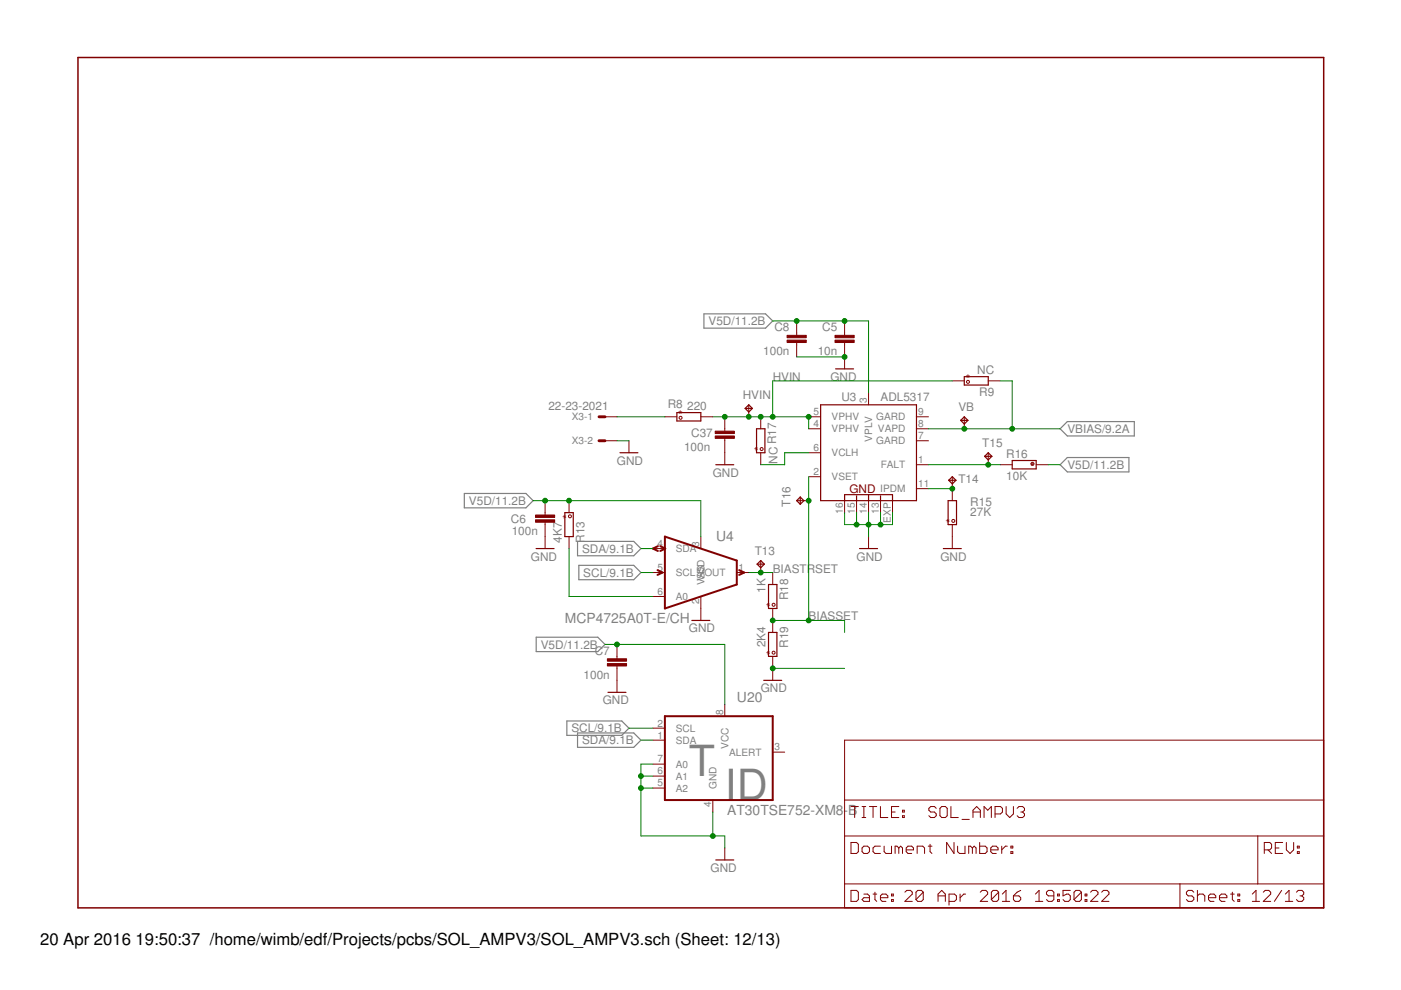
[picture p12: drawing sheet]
<svg xmlns="http://www.w3.org/2000/svg" width="297mm" height="210mm" viewBox="0 0 297 210" stroke-linecap="round" stroke-linejoin="round" font-family="sans-serif">
<path d="M149.2 66.5h13.1l1.5 1.6-1.5 1.5h-13.1zM224.8 98.5l1.5-1.5h13.1v3.1h-13.1zM224.8 90.9l1.5-1.5h14.2v3h-14.2zM98.4 104.6h13.1l1.5 1.6-1.5 1.5h-13.1zM122.4 114.8h12l1.5 1.5-1.5 1.5h-12zM122.7 119.9h11.7l1.5 1.5-1.5 1.5h-11.7zM113.7 135.1h13l1.6 1.5-1.6 1.6h-13zM120.2 152.9h11.6l1.5 1.5-1.5 1.5h-11.6zM122.4 155.4h12l1.5 1.5-1.5 1.6h-12z" fill="none" stroke="#808080" stroke-width=".25"/>
<g fill="none" stroke="#800000" stroke-width=".25">
<path d="M177.2 78.2h3.8M204.4 79.9h5.1v1.7h-5.1zM131.4 96h3.9M143.5 87.5h5.1v1.8h-5.1zM151.8 98.5h3.8M158 86.6l.7-.8 .8 .8M158 86.6l.7 .8 .8-.8M158 86.6h1.5M160.4 90.9h1.8v5.1h-1.8zM174 85.8h20.3v20.4h-20.3zM203.7 89.1l.7-.7 .8 .7M203.7 89.1l.7 .8 .8-.8"/>
<path d="M203.7 89.1h1.5M208.8 96.8l.7-.8 .8 .8M208.8 96.8l.7 .7 .8-.7M208.8 96.8h1.5M214.6 97.6h5.1v1.8h-5.1zM113.7 116.3h3.8M119.8 108.7h1.7v5.1h-1.7zM160.5 119.6l.8-.7 .8 .7M160.5 119.6l.8 .8 .8-.8M160.5 119.6h1.6M169.7 105.4l-.8 .8 .8 .7M169.7 105.4l.7 .8-.7 .7"/>
<path d="M169.7 105.4v1.5M179.1 106.2v-1.3h10.1v1.3M181.6 105.1v1.1M182.2 116.3h3.9M184.1 104.9v1.3M186.7 105.1v1.1M200 116.3h3.8M201 106.2h1.8v5h-1.8zM201.1 101.8l.8-.7 .8 .7M201.1 101.8l.8 .8 .8-.8M201.1 101.8h1.6M146.7 131.6h3.8"/>
<path d="M162.9 123.9h1.8v5.1h-1.8zM162.9 134.1h1.8v5.1h-1.8zM128.9 146.8h3.8M161.9 144.3h3.8M151.8 182.3h3.8"/>
</g>
<g fill="none" stroke="#800000" stroke-width=".21">
<path d="M168.9 68.1v3M168.9 72.6v3.1M179.1 68.1v3M179.1 72.6v5.6M128.3 93.5h2.5M128.3 88.4h2.5M133.3 93.5v2.5M141 88.4h2.5M148.6 88.4h2.5M153.7 88.4v3M153.7 92.9v5.6M158.7 85.8v2.6"/>
<path d="M161.3 88.4v2.5M161.3 96v2.5M171.4 88.4h2.6M171.4 90.9h2.6M171.4 96h2.6M184.1 83.3v2.5M194.3 98.5h2.5M194.3 93.5h2.5M194.3 88.4h2.5M194.3 90.9h2.5M201.9 80.8h2.5M204.4 88.4v2.5"/>
<path d="M209.5 80.8h2.6M209.5 96v2.5M212.1 98.5h2.5M219.7 98.5h2.5M115.6 106.2v3M115.6 110.7v5.6M120.6 106.2v2.5M120.6 113.8v2.5M138.4 116.3h2.6M148.6 113.8v2.5M161.3 118.9v2.5M168.9 106.2h2.5"/>
<path d="M171.4 101.1h2.6M179.1 106.2v2.5M181.6 106.2v2.5M184.1 106.2v2.5M184.1 113.8v2.5M186.7 106.2v2.5M189.2 106.2v2.5M194.3 103.6h2.5M201.9 101.1v5.1M201.9 111.2v5.1M130.8 136.6v3.1M138.4 126.5h2.6"/>
<path d="M138.4 121.4h2.6M148.6 126.5v5.1M156.2 121.4h2.5M163.8 121.4v2.5M163.8 129v5.1M163.8 139.2v5.1M130.8 141.2v5.6M138.4 156.9h2.6M138.4 154.4h2.6M153.7 149.3v2.5M163.8 159.5h2.6M179.1 156.9h101.5v35.6h-101.5z"/>
<path d="M138.4 162h2.6M138.4 164.5h2.6M138.4 167.1h2.6M151.1 169.6v2.6M153.7 179.8v2.5M179.1 177.2h101.5M179.1 169.6h101.5M180.4 178.6h1.2l.4 .4v1.6l-.4 .4h-1.2zM180.4 171h1.6M181.2 171v2.3M182.8 179.8l.4-.4h.7l.4 .4v.8l-.4 .4h-.7l-.4-.4zM182.8 171h.8"/>
<path d="M182.8 173.3h.8M183.2 171v2.3M184.3 171h1.6M185.1 171v2.3M186.7 171v2.3h1.5M186.7 179.4h-1.2l-.4 .4v.8l.4 .4h1.2M187.5 179.4v1.2l.3 .4h1.2v-1.6M189 172.2h.8M190.6 171h-1.6v2.3h1.6M190.6 179.8l-.4-.4h-.4v1.6M190.6 179.8l.4-.4 .3 .4v1.2M190.6 179.8v1.2"/>
<path d="M191.3 173h.4v.3h-.4zM191.3 171.8h.4v.4h-.4zM196.8 179.4h.8M197.2 179v1.6l.4 .4M198.5 171.4l-.4-.4h-.8l-.4 .4v.4l.4 .4h.8l.4 .4v.4l-.4 .3h-.8l-.4-.3M199.7 171h.7l.4 .4v1.6l-.4 .3h-.7l-.4-.3v-1.6zM201.6 171v2.3h1.6M202.3 178.6v2.4l-1.6-2.4v2.4M203 179.4v1.2l.4 .4h1.2v-1.6M204 173.7h1.5M206.2 179.8l-.4-.4h-.4v1.6M206.2 179.8v1.2"/>
<path d="M206.2 179.8l.3-.4 .4 .4v1.2M206.3 172.2h1.6M206.3 173.3v-1.5l.8-.8 .8 .8v1.5M207.7 178.6v2.4h1.2l.4-.4v-.8l-.4-.4h-1.2M208.6 173.3v-2.3l.8 .8 .8-.8v2.3M211 172.6h1.1l.4-.4v-.8l-.4-.4h-1.1v2.3M212.4 179.4v1.6M213.3 171v1.6l.8 .7 .8-.7v-1.6M213.6 179.4h-.4l-.8 .8M214.3 179.4h.4v.4h-.4zM215.6 171.4l.4-.4h.8l.4 .4v.4l-.4 .4M216.4 172.2h.4"/>
<path d="M216.8 172.2l.4 .4v.4l-.4 .3h-.8l-.4-.3M266.7 177.2v10.2M270.4 179.8h.8M271.9 178.6h-1.5v2.4h1.5M272.7 178.6v1.6l.8 .8 .8-.8v-1.6M275.1 179.4h.4v.4h-.4zM179.1 187.4h101.5M180.4 188.8h1.2l.4 .4v1.5l-.4 .4h-1.2zM183.2 189.6h.7l.4 .3v1.2h-1.1l-.4-.4 .4-.4h1.1M185.1 189.6h.8M185.5 189.2v1.5l.4 .4M186.7 190.3h1.5v-.4l-.4-.3h-.8l-.3 .3v.8l.3 .4h.8"/>
<path d="M189 190.7h.4v.4h-.4zM189 189.6h.4v.3h-.4zM191.9 189.2l.4-.4h.7l.4 .4v.4l-1.5 1.5h1.5M192.1 180.2h1.6v-.4l-.4-.4h-.8l-.4 .4v.8l.4 .4h.8M194.5 181v-1.6h1.1l.4 .4v1.2M195.7 189.2v1.5l-.3 .4h-.8l-.4-.4M195.7 189.2l-.3-.4h-.8l-.4 .4v1.5M195.7 189.2l-1.5 1.5M198.9 189.9h1.5M198.9 191.1v-1.5l.8-.8 .7 .8v1.5M201.2 191.1h1.2l.4-.4v-.8l-.4-.3h-1.2v2.3M203.6 189.6v1.5"/>
<path d="M204.7 189.6h-.4l-.7 .7M207.8 189.2l.4-.4h.8l.4 .4v.4l-1.6 1.5h1.6M210.1 180.2h1.5v-.4l-.4-.4h-.8l-.3 .4v.8l.3 .4h.8M211.7 189.2v1.5l-.4 .4h-.7l-.4-.4M211.7 189.2l-.4-.4h-.7l-.4 .4v1.5M211.7 189.2l-1.5 1.5M212.5 191.1h1.6M212.5 189.6l.8-.8v2.3M214.3 180.6h.4v.4h-.4zM214.9 189.9h1.1l.4 .4v.4l-.4 .4h-.8l-.3-.4zM216.4 188.8l-.8 .4-.7 .7M219.5 191.1h1.6"/>
<path d="M219.5 189.6l.8-.8v2.3M223.4 189.9h-1.1l-.4-.3v-.4l.4-.4h.7l.4 .4v1.5l-.4 .4h-.7l-.4-.4M224.2 190.7h.4v.4h-.4zM224.2 189.6h.4v.3h-.4zM226.9 188.8h-1.5v1.1l.8-.3h.3l.4 .3v.8l-.4 .4h-.7l-.4-.4M229.3 189.2v1.5l-.4 .4h-.8l-.4-.4M229.3 189.2l-.4-.4h-.8l-.4 .4v1.5M229.3 189.2l-1.6 1.5M230.1 190.7h.3v.4h-.3zM230.1 189.6h.3v.3h-.3zM231.2 189.2l.4-.4h.8l.4 .4v.4l-1.6 1.5h1.6M233.6 189.2l.4-.4h.7l.4 .4v.4l-1.5 1.5h1.5"/>
<path d="M250.2 187.4v5.1M253.1 189.2l-.4-.4h-.8l-.4 .4v.4l.4 .3h.8l.4 .4v.4l-.4 .4h-.8l-.4-.4M253.9 189.9l.4-.3h.8l.3 .3v1.2M253.9 188.8v2.3M256.2 190.3h1.6v-.4l-.4-.3h-.8l-.4 .3v.8l.4 .4h.8M258.6 190.3h1.5v-.4l-.4-.3h-.7l-.4 .3v.8l.4 .4h.7M260.9 189.6h.8M261.3 189.2v1.5l.4 .4M262.4 190.7h.4v.4h-.4zM262.4 189.6h.4v.3h-.4zM265.5 191.1h1.6M265.5 189.6l.8-.8v2.3"/>
<path d="M267.8 189.2l.4-.4h.8l.4 .4v.4l-1.6 1.5h1.6M268.1 180.2h1.1l.4-.4v-.8l-.4-.4h-1.1v2.4M268.8 180.2l.8 .8M271.7 188.8l-1.5 2.3M272.5 191.1h1.6M272.5 189.6l.8-.8v2.3M274.9 189.2l.4-.4h.7l.4 .4v.4l-.4 .3M275.1 180.6h.4v.4h-.4zM275.6 189.9h.4M276 189.9l.4 .4v.4l-.4 .4h-.7l-.4-.4"/>
<circle cx="144.3" cy="88.6" r=".32"/>
<circle cx="161.5" cy="95.2" r=".32"/>
<circle cx="205.2" cy="81" r=".32"/>
<circle cx="218.9" cy="98.3" r=".32"/>
<circle cx="120.8" cy="109.5" r=".32"/>
<circle cx="202.1" cy="110.4" r=".32"/>
<circle cx="164" cy="128.2" r=".32"/>
<circle cx="164" cy="138.4" r=".32"/>
</g>
<path d="M127 88.4h1.3M127 93.5h1.3" fill="none" stroke="#800000" stroke-width=".61"/>
<g fill="#800000" stroke="#800000" stroke-width=".21">
<path d="M151.6 92.4h4.1v.5h-4.1z"/>
<path d="M151.6 91.4h4.1v.5h-4.1z"/>
<path d="M177 72.1h4.1v.5h-4.1z"/>
<path d="M177 71.1h4.1v.5h-4.1z"/>
<path d="M113.5 110.2h4.1v.5h-4.1z"/>
<path d="M113.5 109.2h4.1v.5h-4.1z"/>
<path d="M128.8 140.7h4v.5h-4z"/>
<path d="M128.8 139.7h4v.5h-4z"/>
<path d="M166.9 72.1h4v.5h-4z"/>
<path d="M166.9 71.1h4v.5h-4z"/>
</g>
<path d="M139.5 115.8l-1.1 .5 1.1 .5M140 115.8l1.1 .5-1.1 .5M141 113.8l15.2 5.1v5l-15.2 5.1zM139.4 120.9l1.1 .5-1.1 .5M156.7 120.9l1.1 .5-1.1 .5M141 151.8h22.8v17.8h-22.8z" fill="none" stroke="#800000" stroke-width=".42"/>
<path d="M16.5 12.2h264.1v180.3h-264.1z" fill="none" stroke="#800000" stroke-width=".32"/>
<g fill="none" stroke="#008000" stroke-width=".21">
<path d="M163.8 68.1h20.3v15.2M168.9 75.7h10.2M130.8 93.5h2.5M130.8 88.4h10.2M151.1 88.4h20.3v2.5M171.4 96h-5v2.5h-5.1M196.8 98.5h15.3M196.8 90.9h28M201.9 80.8h-38.1v7.6M212.1 80.8h2.5v10.1M222.2 98.5h2.6M113 106.2h35.6v7.6"/>
<path d="M120.6 116.3v10.2h17.8M135.9 116.3h2.5M171.4 101.1v30.5M179.1 108.7v2.5h10.1v-2.5M181.6 108.7v2.5M184.1 108.7v5.1M186.7 108.7v2.5M196.8 103.6h5.1M128.3 136.6h25.4v12.7M135.9 121.4h2.5M158.7 121.4h5.1M163.8 131.6h15.3v2.5"/>
<path d="M133.3 154.4h5.1M135.9 156.9h2.5M163.8 141.7h15.3M135.9 164.5h2.5M135.9 167.1h2.5M138.4 162h-2.5v15.2h17.8v2.6M151.1 172.2v5"/>
</g>
<g fill="#008000" stroke="#008000" stroke-width=".21">
<circle cx="184.1" cy="111.2" r=".51"/>
<circle cx="186.7" cy="111.2" r=".51"/>
<circle cx="181.6" cy="111.2" r=".51"/>
<circle cx="179.1" cy="75.7" r=".51"/>
<circle cx="135.9" cy="167.1" r=".51"/>
<circle cx="135.9" cy="164.5" r=".51"/>
<circle cx="151.1" cy="177.2" r=".51"/>
<circle cx="163.8" cy="141.7" r=".51"/>
<circle cx="115.6" cy="106.2" r=".51"/>
<circle cx="120.6" cy="106.2" r=".51"/>
<circle cx="130.8" cy="136.6" r=".51"/>
<circle cx="179.1" cy="68.1" r=".51"/>
<circle cx="168.9" cy="68.1" r=".51"/>
<circle cx="171.4" cy="88.4" r=".51"/>
<circle cx="153.7" cy="88.4" r=".51"/>
<circle cx="158.7" cy="88.4" r=".51"/>
<circle cx="163.8" cy="88.4" r=".51"/>
<circle cx="161.3" cy="88.4" r=".51"/>
<circle cx="204.4" cy="90.9" r=".51"/>
<circle cx="214.6" cy="90.9" r=".51"/>
<circle cx="161.3" cy="121.4" r=".51"/>
<circle cx="201.9" cy="103.6" r=".51"/>
<circle cx="209.5" cy="98.5" r=".51"/>
<circle cx="163.8" cy="131.6" r=".51"/>
<circle cx="171.4" cy="106.2" r=".51"/>
<circle cx="171.4" cy="131.6" r=".51"/>
</g>
<g font-size="9.1" fill="#808080">
<text x="146" y="164.6">T</text>
<text x="153.7" y="169.6">ID</text>
</g>
<g font-size="3.5">
<text x="8.5" y="200.4">20 Apr 2016</text>
<text x="28.8" y="200.4">19:50:37 /home/wimb/edf/Projects/pcbs/SOL_AMPV3/SOL_AMPV3.sch (Sheet: 12/13)</text>
</g>
<g font-size="2.9" fill="#808080">
<text x="151.8" y="114.7">U4</text>
<text x="119.8" y="132.2">MCP4725A0T-E/CH</text>
<text x="156.3" y="148.8">U20</text>
<text x="154.2" y="172.8">AT30TSE752-XM8-</text>
<text x="179.8" y="172.8">B</text>
</g>
<g font-size="2.5" fill="#808080">
<text x="150.2" y="69">V5D/11.2B</text>
<text x="164.2" y="70.2">C8</text>
<text x="174.3" y="70.2">C5</text>
<text x="161.8" y="75.3">100n</text>
<text x="173.4" y="75.3">10n</text>
<text x="163.8" y="80.8">HVIN</text>
<text x="176.1" y="80.8">GND</text>
<text x="207.2" y="79.2">NC</text>
<text x="116.3" y="87">22-23-2021</text>
<text x="141.6" y="86.6">R8</text>
<text x="145.7" y="86.9">220</text>
<text x="157.5" y="84.6">HVIN</text>
<text x="178.4" y="85.1">U3</text>
<text x="186.7" y="85.1">ADL5317</text>
<text x="203.2" y="87.1">VB</text>
<text x="207.6" y="84">R9</text>
<text x="145" y="95.6">100n</text>
<text x="146.6" y="92.6">C37</text>
<text x="208.3" y="94.7">T15</text>
<text x="226.3" y="91.8">VBIAS/9.2A</text>
<text x="130.8" y="98.5">GND</text>
<text x="151.1" y="101.1">GND</text>
<text x="164.8" y="98.3" transform="rotate(-90 164.8 98.3)">NC R17</text>
<text x="213.3" y="101.8">10K</text>
<text x="213.3" y="97">R16</text>
<text x="226.3" y="99.4">V5D/11.2B</text>
<text x="99.4" y="107">V5D/11.2B</text>
<text x="167.6" y="107.4" transform="rotate(-90 167.6 107.4)">T16</text>
<text x="203.2" y="102.3">T14</text>
<text x="205.7" y="107.2">R15</text>
<text x="108.3" y="110.8">C6</text>
<text x="108.5" y="113.4">100n</text>
<text x="205.7" y="109.5">27K</text>
<text x="112.6" y="118.8">GND</text>
<text x="119.1" y="115" transform="rotate(-90 119.1 115)">4K7</text>
<text x="123.4" y="117.2">SDA/9.1B</text>
<text x="123.9" y="115" transform="rotate(-90 123.9 115)">R13</text>
<text x="160" y="117.6">T13</text>
<text x="181.6" y="118.8">GND</text>
<text x="199.4" y="118.8">GND</text>
<text x="123.7" y="122.3">SCL/9.1B</text>
<text x="162.3" y="125.7" transform="rotate(-90 162.3 125.7)">1K</text>
<text x="163.8" y="121.4">BIASTRSET</text>
<text x="167.1" y="127.2" transform="rotate(-90 167.1 127.2)">R18</text>
<text x="171.4" y="131.5">BIASSET</text>
<text x="114.7" y="137.5">V5D/11.2B</text>
<text x="146" y="134.1">GND</text>
<text x="162.3" y="137.3" transform="rotate(-90 162.3 137.3)">2K4</text>
<text x="167.1" y="137.4" transform="rotate(-90 167.1 137.4)">R19</text>
<text x="123.7" y="143.9">100n</text>
<text x="126.1" y="138.8">C7</text>
<text x="127.8" y="149.3">GND</text>
<text x="161.3" y="146.8">GND</text>
<text x="121.1" y="155.3">SCL/9.1B</text>
<text x="123.4" y="157.8">SDA/9.1B</text>
<text x="150.7" y="184.9">GND</text>
</g>
<g font-size="2.5" fill="#800000">
<text x="204.8" y="81.3">*</text>
<text x="143.8" y="88.9">*</text>
<text x="161.8" y="95.7" transform="rotate(-90 161.8 95.7)">*</text>
<text x="218.4" y="99.8">*</text>
<text x="180.1" y="104.6">GND</text>
<text x="121.2" y="110" transform="rotate(-90 121.2 110)">*</text>
<text x="202.4" y="110.9" transform="rotate(-90 202.4 110.9)">*</text>
<text x="164.3" y="128.7" transform="rotate(-90 164.3 128.7)">*</text>
<text x="164.3" y="138.9" transform="rotate(-90 164.3 138.9)">*</text>
</g>
<g font-size="2.1" fill="#808080">
<text x="121.2" y="89.1">X3-1</text>
<text x="172.4" y="88">5</text>
<text x="176.3" y="89.1">VPHV</text>
<text x="183.8" y="85.5" transform="rotate(-90 183.8 85.5)">3</text>
<text x="185.8" y="89.1">GARD</text>
<text x="194.7" y="88">9</text>
<text x="121.2" y="94.2">X3-2</text>
<text x="172.4" y="95.6">6</text>
<text x="172.4" y="90.6">4</text>
<text x="176.3" y="91.7">VPHV</text>
<text x="184.9" y="93.6" transform="rotate(-90 184.9 93.6)">VPLV</text>
<text x="185.8" y="94.2">GARD</text>
<text x="186.1" y="91.7">VAPD</text>
<text x="194.7" y="93.1">7</text>
<text x="194.7" y="90.6">8</text>
<text x="172.4" y="100.7">2</text>
<text x="176.3" y="96.8">VCLH</text>
<text x="176.3" y="101.8">VSET</text>
<text x="186.7" y="99.3">FALT</text>
<text x="194.7" y="98.2">1</text>
<text x="186.6" y="104.4">IPDM</text>
<text x="194.7" y="103.3">11</text>
<text x="178.7" y="108.9" transform="rotate(-90 178.7 108.9)">16</text>
<text x="181.2" y="108.9" transform="rotate(-90 181.2 108.9)">15</text>
<text x="183.8" y="108.9" transform="rotate(-90 183.8 108.9)">14</text>
<text x="186.3" y="108.9" transform="rotate(-90 186.3 108.9)">13</text>
<text x="188.9" y="110.8" transform="rotate(-90 188.9 110.8)">EXP</text>
<text x="139.4" y="116">4</text>
<text x="143.3" y="117.1">SDA</text>
<text x="148.2" y="116" transform="rotate(-90 148.2 116)">3</text>
<text x="139.4" y="121">5</text>
<text x="143.3" y="122.1">SCL</text>
<text x="149.3" y="122.1">OUT</text>
<text x="149.4" y="124.1" transform="rotate(-90 149.4 124.1)">VVDD</text>
<text x="149.4" y="122.7" transform="rotate(-90 149.4 122.7)">SS</text>
<text x="156.6" y="121">1</text>
<text x="139.4" y="126.1">6</text>
<text x="143.3" y="127.2">A0</text>
<text x="148.2" y="128" transform="rotate(-90 148.2 128)">2</text>
<text x="139.4" y="154">2</text>
<text x="143.3" y="155.2">SCL</text>
<text x="153.3" y="151.5" transform="rotate(-90 153.3 151.5)">8</text>
<text x="139.4" y="156.6">1</text>
<text x="139.4" y="161.7">7</text>
<text x="143.3" y="157.7">SDA</text>
<text x="154.4" y="158.7" transform="rotate(-90 154.4 158.7)">VCC</text>
<text x="154.6" y="160.2">ALERT</text>
<text x="164.2" y="159.1">3</text>
<text x="139.4" y="164.2">6</text>
<text x="139.4" y="166.7">5</text>
<text x="143.3" y="162.8">A0</text>
<text x="143.3" y="165.3">A1</text>
<text x="143.3" y="167.9">A2</text>
<text x="151.9" y="167.3" transform="rotate(-90 151.9 167.3)">GND</text>
<text x="150.8" y="171.2" transform="rotate(-90 150.8 171.2)">4</text>
</g>
</svg>
